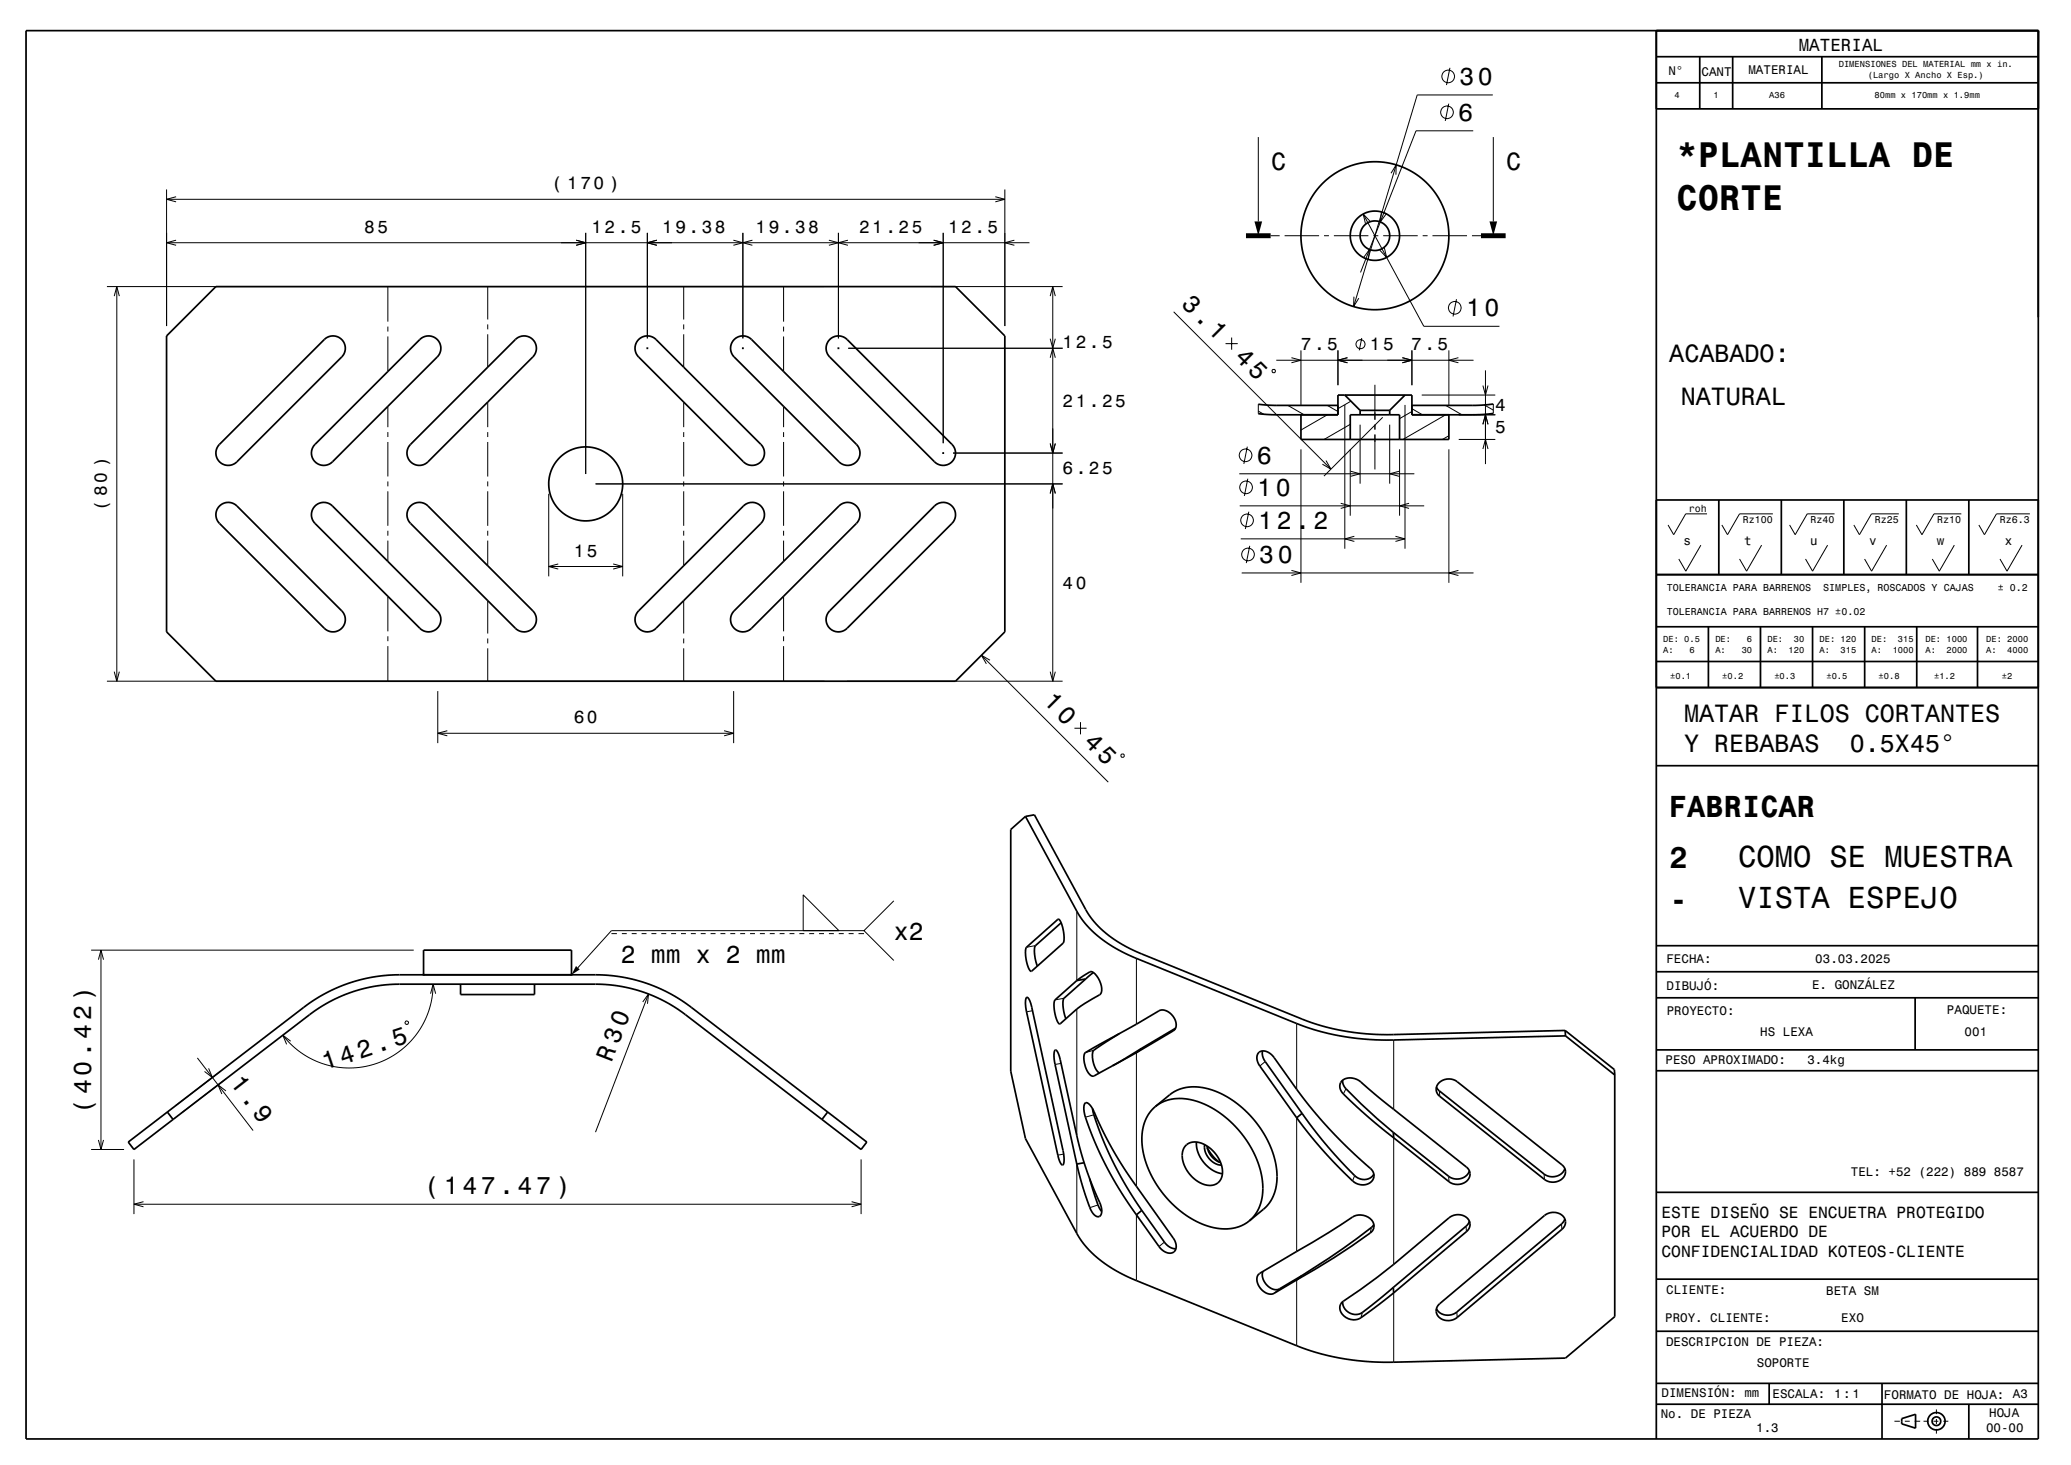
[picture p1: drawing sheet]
<svg xmlns="http://www.w3.org/2000/svg" width="420mm" height="297mm" viewBox="0 0 420 297" stroke-linecap="round" stroke-linejoin="round" font-family="sans-serif">
<g fill="none" stroke="#000" stroke-width=".2">
<path d="M294 13.7l-.7 3.5M302.8 19.2h-15.4l-12.9 43M33.8 38.4v27.7M35.7 39.9l-1.9 .5 1.9 .5M201.9 39.9l1.9 .5-1.9 .5M203.8 38.4v27.7M255.2 27.8v17.1M282.1 35.1l1.1-1.7-.1 2M293.8 21l-.7 3.5M298.8 26.5h-11.6l-11.3 28.7M302.8 27.8v17.1M21.7 58.1h145.5"/>
<path d="M23.7 58.1v80M33.8 49.2h175M33.8 40.4h170M35.7 48.7l-1.9 .5 1.9 .5M78.7 58.1v7.1M98.9 58.1v6.7M116.9 48.7l1.9 .5-1.9 .5M118.8 47.2v48.9M131.3 47.2v21.4M133.2 48.7l-1.9 .5 1.9 .5M138.7 58.1v6.7M148.7 48.7l2 .5-2 .5"/>
<path d="M150.7 47.2v21.4M152.6 48.7l-1.9 .5 1.9 .5M158.9 58.1v7.1M168.1 48.7l1.9 .5-1.9 .5M170 47.2v21.4M172 48.7l-2 .5 2 .5M188.8 58.1h26.7M189.3 48.7l2 .5-2 .5M191.3 47.2v42.6M205.7 48.7l-1.9 .5 1.9 .5M213.5 58.1v80M257.7 47.8h1.8"/>
<path d="M260.5 47.8h7M268.5 47.8h1M270.5 47.8h7M276.5 43.4l12.2 22.8h15.4M276.6 52.2l1.1-1.6-.2 2M277.8 44.8l-1.3-1.4 .4 1.9M278.5 47.8h1M280.2 43l-.3 2 1.2-1.6M280.5 47.8h7M280.7 50.2l.5 2-1.4-1.5M288.5 47.8h1M290.5 47.8h7"/>
<path d="M298.5 47.8h1.8M23.2 60l.5-1.9 .5 1.9M78.7 66.2v1M78.7 68.2v7.1M98.9 65.8v1M98.9 67.8v6.6M138.7 65.8v1M138.7 67.8v6.6M158.9 66.2v1M158.9 68.2v7.1M172 70.6h43.5M213 72.5l.5-1.9 .5 1.9"/>
<path d="M213 68.7l.5 1.9 .5-1.9M213 60l.5-1.9 .5 1.9M238 63.2l31.9 31.9M248.5 69.7h2.5M249.8 68.4v2.5M258.1 74.9h.4l.1 .2v.3l-.1 .2h-.4l-.1-.2v-.3zM258.8 73h40M261.9 72.5l1.9 .5-1.9 .5M263.8 71v11.1M271.3 71v7.1M273.3 72.5l-2 .5 2 .5M274.6 60.2l-.1 2 1.1-1.7"/>
<path d="M276.2 68.5l-.5 2.5M278.8 78v7.1M284.4 72.5l1.9 .5-1.9 .5M286.3 71v7.1M293.8 71v11.1M295.4 60.7l-.7 3.5M295.8 72.5l-2 .5 2 .5M300.7 78.2l.6 1.9 .5-1.9M301.3 75.1v19M78.7 82.4v4.2M78.7 87.6v1M78.7 89.6v7"/>
<path d="M78.7 97.6v1M78.7 99.6v7M98.9 81.5v5.1M98.9 87.6v1M98.9 89.6v7M98.9 97.6v1M98.9 99.6v7M120.8 98.1h94.7M138.7 81.5v5.1M138.7 87.6v1M138.7 89.6v7M138.7 97.6v1"/>
<path d="M138.7 99.6v7M158.9 82.4v4.2M158.9 87.6v1M158.9 89.6v7M158.9 97.6v1M158.9 99.6v7M193.3 91.8h22.2M213 89.9l.5 1.9 .5-1.9M251.3 96.1h35.5M253 90.6l-.7 3.5M253.1 97l-.7 3.5M255.2 83.3l1.1 .7"/>
<path d="M255.2 82v1.9M261.2 82.2l3.3 1.9M263.8 91.1v27.1M268.9 93.4l1 1.7-1.7-1M269.2 84.1l-5.4 3.1M269.2 82.2l2.1 1.2M272.7 82.1v29.1M273.8 86l-5.3 3.1M273.8 91.1v13.4M273.9 95.5l1.9 .6-1.9 .5M274 81.3l-2.7 1.6M275.8 86.1v12"/>
<path d="M278.8 86.1v1M278.8 88.1v7.1M280.4 84.6l-11.9 11.9M281.8 86.1v12M283.8 95.5l-2 .6 2 .5M283.8 91.1v13.4M284.9 82.1v29.1M286.3 83.4l-2.5 1.5M286.3 82.9l2.2 1.2M288.3 80.1h15M293.2 84.1l-8.7 5M293.2 82.2l3.3 1.9"/>
<path d="M293.8 88.3l-1.3 .8M293.8 91.1v27.1M295.8 84.1h7.5M295.8 89.1h7.5M300.7 86l.6-1.9 .5 1.9M300.7 91l.6-1.9 .5 1.9M301 82.1l1.8 1M302.8 81.9v1.9M78.7 107.6v1M78.7 109.6v4.2M98.9 107.6v1M98.9 109.6v5.1"/>
<path d="M111.3 100.1v16.7M111.3 114.8h15M113.2 114.3l-1.9 .5 1.9 .6M124.4 114.3l1.9 .5-1.9 .6M126.3 100.1v16.7M138.7 107.6v1M138.7 109.6v5.1M158.9 107.6v1M158.9 109.6v4.2M213 100l.5-1.9 .5 1.9M251.4 102.5h37.4M251.6 109.2h33.3"/>
<path d="M251.8 116.2h47M253.3 103.7l-.7 3.5M253.4 110.7l-.6 3.5M261.9 115.6l1.9 .6-1.9 .5M271.9 102l1.9 .5-1.9 .6M274.7 108.7l-2 .5 2 .6M283 108.7l1.9 .5-1.9 .6M285.8 102l-2 .5 2 .6M295.8 115.6l-2 .6 2 .5M344.9 110.5l-3 5.3-1.4-2.5M346.2 104.2h-4.3l-2.5 4.2-1.1-2M357.3 110.5l-3.1 5.3-1.4-2.5"/>
<path d="M359.5 104.2h-6.7l-2.5 4.2-1.1-2M370.6 110.5l-3 5.3-1.4-2.5M372.1 104.2h-5.6l-2.4 4.2-1.2-2M382.6 110.5l-3 5.3-1.5-2.5M385.1 104.2h-5.6l-2.4 4.2-1.1-2M396.3 110.5l-3 5.3-1.4-2.5M397.8 104.2h-5.6l-2.4 4.2-1.2-2M410.1 110.5l-3.1 5.3-1.4-2.5M411.7 104.2h-6.8l-2.4 4.2-1.2-2M21.7 138.1h145.5M23.2 136.2l.5 1.9 .5-1.9M78.7 120.9v7.1"/>
<path d="M78.7 129v1M78.7 131v7.1M98.9 121.8v6.6M98.9 129.4v1M98.9 131.4v6.7M138.7 121.8v6.6M138.7 129.4v1M138.7 131.4v6.7M158.9 120.9v7.1M158.9 129v1M158.9 131v7.1M171.8 138.1h43.7"/>
<path d="M199 132.8l25.8 25.8M200.8 133.8l-1.8-1 1 1.8M213 136.2l.5 1.9 .5-1.9M88.8 140.1v10.6M88.8 148.7h60M90.7 148.1l-1.9 .6 1.9 .5M146.9 148.1l1.9 .6-1.9 .5M148.8 140.1v10.6M217.9 147.6h2.5M219.1 146.4v2.5M227.5 152.9h.3l.2 .1v.4l-.2 .1h-.3l-.2-.1v-.4zM18.5 192.6h65.4"/>
<path d="M20 194.6l.5-2 .5 2M20.5 192.6v40.4M87.8 199.5l-.2 2.8-.7 2.6-1 2.6-1.4 2.1-1.8 2.1-1.9 1.6-2.3 1.4-2.3 1-2.7 .6-2.7 .2-2.5-.2-2.5-.5-2.3-.9-2.4-1.4-1.9-1.6-1.8-2M124 189.3h1.1M126.1 189.3h1M128.1 189.3h1M130.1 189.3h1M132.1 189.3h1M134.1 189.3h1M136.1 189.3h1M138.1 189.3h1M140.1 189.3h1"/>
<path d="M142.1 189.3h1M144.1 189.3h1M146.1 189.3h1M148.1 189.3h1M150.1 189.3h1M152.1 189.3h1M154.1 189.3h1M156.1 189.3h1M158.1 189.3h1M160.1 189.3h1M162.1 189.3h1M162.9 181.4l7.2 7.3h-7.2z"/>
<path d="M164.1 189.3h1M166.1 189.3h1M168.1 189.3h1M170.1 189.3h1M172.1 189.3h1M174.1 189.3h1.1M175.2 188.7h-51.2l-6.8 7.5M181.3 182.6l-6.1 6.1 6.1 6M210 191.7l-1.8 .3M214.7 186.4h-.2M218.4 184.7v14.1M221.2 197h-.2"/>
<path d="M230.5 194.3v13.3M40 214.5l11.3 14.7M42.3 216.6l.8 1.8-1.6-1.2M44.7 217.2l-9.1 7M45.8 218.7l-9 7M58.9 211.1l-1.5-1.2 .7 1.8M82.3 207h.2l.3 .1 .1 .2-.2 .3-.2 .1-.3-.1-.1-.3zM87.3 201.5l.5-2 .6 2M130.3 203.1l1.2-1.6-.2 2M131.5 201.5l-10.7 28M209.4 204.9l-1.2 .2M215.2 215.6l-1.2 .2"/>
<path d="M215.8 202.4l-1.8 .3M218.4 204.6v25.6M221.8 212.9l-1.7 .5M230.5 213.4v27.1M238.2 208.8l-.3 .2M256.6 215.2l-1.1 .9M263 207.5v13.3M282.6 210.8v14.1M18.5 233h6.7M20 231.1l.5 1.9 .5-1.9M27.2 235v11.1M45.8 221.2l-1.6-1.3 .8 1.9"/>
<path d="M174.6 235v11.1M215.7 234l-1.2 .2M218.4 236v14.1M221.8 226l-1.7 .5M263 226.6v27.1M273 220.7l-.6 1.1M274.7 238.3l-.4 1.1M282.6 230.7v25.6M291.9 221.2l.1 1.1M293.8 238.5l.1 1.1M313.1 238l.1 1.1M27.2 244.1h147.4"/>
<path d="M29.1 243.6l-1.9 .5 1.9 .6M172.7 243.6l1.9 .5-1.9 .6M222.7 244.3l-1.7 .5M230.5 246.3v13.3M236.1 251.8l-1.1 .9M263 259.5v13.3M278.1 248.9l-.2 1.1M297.3 248.6l.1 1.1M316.7 248.1l.1 1.1M259.5 261.3l-1.1 .9M276.3 266.1l-.3 1.1M282.6 262.1v14.1"/>
<path d="M295.4 266l.1 1.1M384.2 288.1h1.1M386.3 288.1h1M388.3 288.1h1.1M390.1 288.1h1M392.1 288.1h1M392.7 285.7v1M392.7 287.7v1M392.7 289.7v.9M394.1 288.1h1"/>
<circle cx="293.7" cy="15.5" r="1.28"/>
<circle cx="293.5" cy="22.8" r="1.28"/>
<circle cx="275.9" cy="69.8" r=".92"/>
<circle cx="295" cy="62.4" r="1.28"/>
<circle cx="252.6" cy="92.3" r="1.28"/>
<circle cx="252.7" cy="98.8" r="1.28"/>
<circle cx="252.9" cy="105.5" r="1.28"/>
<circle cx="253.1" cy="112.4" r="1.28"/>
</g>
<g fill="none" stroke="#000" stroke-width=".35">
<path d="M335.9 6.2v285.5M335.9 16.8h77.5M335.9 11.5h77.5M344.7 11.5v10.6M351.4 11.5v10.6M369.5 11.5v10.6M413.4 6.2v285.5h-408.1v-285.5h408.1v5.3M413.4 11.5v10.6h-77.5M43.8 58.1h150l10 10v60l-10 10h-150l-10-10v-60zM65.8 68.8a2.5 2.5 0 0 1 3.5 0 2.5 2.5 0 0 1 0 3.6l-21.2 21.2a2.5 2.5 0 0 1-3.6 0 2.5 2.5 0 0 1 0-3.5zM85.1 68.8a2.5 2.5 0 0 1 3.6 0 2.5 2.5 0 0 1 0 3.6l-21.3 21.2a2.5 2.5 0 0 1-3.5 0 2.5 2.5 0 0 1 0-3.5zM104.5 68.8a2.5 2.5 0 0 1 3.6 0 2.5 2.5 0 0 1 0 3.6l-21.3 21.2a2.5 2.5 0 0 1-3.5 0 2.5 2.5 0 0 1 0-3.5z"/>
<path d="M129.5 68.9a2.5 2.5 0 0 1 3.6-.1l21.2 21.3a2.5 2.5 0 0 1 0 3.5 2.5 2.5 0 0 1-3.5 0l-21.3-21.2a2.5 2.5 0 0 1 0-3.5zM148.8 68.9a2.5 2.5 0 0 1 3.6-.1l21.3 21.3a2.5 2.5 0 0 1 0 3.5 2.5 2.5 0 0 1-3.6 0l-21.2-21.2a2.5 2.5 0 0 1-.1-3.5zM168.2 68.9a2.5 2.5 0 0 1 3.6-.1l21.3 21.3a2.5 2.5 0 0 1 0 3.5 2.5 2.5 0 0 1-3.6 0l-21.2-21.2a2.5 2.5 0 0 1-.1-3.5zM255.2 82l3.2 .2h12.9M263.8 84.1v5h30v-5M272.7 80.1l3.1 3.1M273.8 89.1v-5h10v5M275.8 83.2v.9M275.8 83.2h6M281.8 83.2v.9M284.9 80.1l-3.1 3.1M302.8 83.8l-3.6 .3h-12.9v-4h-15v4h-12.4l-3.7-.2"/>
<path d="M302.8 81.9l-3.6 .3h-12.9M44.5 102.6a2.5 2.5 0 0 1 3.6 0l21.2 21.2a2.5 2.5 0 0 1 0 3.6 2.5 2.5 0 0 1-3.5 0l-21.3-21.3a2.5 2.5 0 0 1 0-3.5zM63.8 102.6a2.5 2.5 0 0 1 3.6 0l21.3 21.2a2.5 2.5 0 0 1 0 3.6 2.5 2.5 0 0 1-3.6 0l-21.2-21.3a2.5 2.5 0 0 1-.1-3.5zM83.2 102.6a2.5 2.5 0 0 1 3.6 0l21.3 21.2a2.5 2.5 0 0 1-.1 3.6 2.5 2.5 0 0 1-3.5 0l-21.2-21.3a2.5 2.5 0 0 1-.1-3.5zM335.9 116.5h77.5M335.9 101.4h77.5M348.6 101.4v15.1M361.3 101.4v15.1M373.9 101.4v15.1M386.6 101.4v15.1M399.3 101.4v15.1M129.5 123.8l21.3-21.2a2.5 2.5 0 0 1 3.5 0 2.5 2.5 0 0 1 0 3.5l-21.2 21.3a2.5 2.5 0 0 1-3.6 0 2.5 2.5 0 0 1 0-3.6z"/>
<path d="M148.9 123.8l21.2-21.2a2.5 2.5 0 0 1 3.6 0 2.5 2.5 0 0 1 0 3.5l-21.3 21.3a2.5 2.5 0 0 1-3.5 0 2.5 2.5 0 0 1 0-3.6zM168.3 123.8l21.2-21.2a2.5 2.5 0 0 1 3.6 0 2.5 2.5 0 0 1 0 3.5l-21.3 21.3a2.5 2.5 0 0 1-3.5 0 2.5 2.5 0 0 1 0-3.6zM335.9 139.4h77.5M335.9 127.1h77.5M335.9 134.1h77.5M346.5 127.1v12.3M357 127.1v12.3M367.6 127.1v12.3M378.2 127.1v12.3M388.7 127.1v12.3M401 127.1v12.3M335.9 155.2h77.5"/>
<path d="M208 165.5l10.8 19.9 1.9 2.5 2.8 2.6 2.8 1.8 3.3 1.6 33.4 13.6 3.8 1.3 3.9 1 4.1 .7 4 .3h3.7l35-.8M208 165.5l-3 2.7v49l3 13.6 10.5 19.4 1.1 1.7 1.6 1.8 2.3 2.1 2.8 1.8 3.3 1.6 34 13.9 4.1 1.3 4 .9 4.6 .6 4.5 .3 36.7-.9 10-8.4v-49M208 165.5l1.8-.3 10.8 19.9 1.8 2.4 2.6 2.3 2.6 1.7 3.4 1.7 33.3 13.5 3.4 1.2 3.7 .9 3.6 .6 4.4 .3 38-.8M85.9 197.6v-5h30v5M93.4 199.5v2.1h15v-2.1M208.2 192l6.4-5.7a4.1 4.1 0 0 1 1.2 3.2v1l-.2 .7-6.4 5.7a3.8 3.8 0 0 1-1.2-2.9v-1.3zM215.2 187.1l-5.2 4.6a6.3 6.3 0 0 0 .4 4.2M220.2 198.5l-4.4 3.9a6.4 6.4 0 0 0 .4 4.1M220.2 198.5l-1.8 .3M221.7 197.2l-1.5 1.3M335.9 191.7h77.5M335.9 197h77.5"/>
<path d="M208.2 202.3a.44 .44 0 0 1 .6 .4l.4 1.5 6.4 29a3.8 3.8 0 0 1-.1 3l-.5-.6-.4-1.2-6.4-29.3a5 5 0 0 1 0-2.8zM213.9 212.9a.44 .44 0 0 1 .7 .5l.4 1.5 4.1 18.1 1.5 4.8 1.8 4.5a8.6 8.6 0 0 1 1 3.6 .84 .84 0 0 1-.7 .8 .84 .84 0 0 1-.9-.5l-.6-1-.4-1.1-1.8-5.7-5-22.6a5 5 0 0 1-.1-2.9zM214 202.7l4.4-3.9 2.6-1.8a1.27 1.27 0 0 1 1.4 .9 3.9 3.9 0 0 1 .9 3.5l-1.7 1.1a26.6 26.6 0 0 0-6.6 5l-.1 .1a3.9 3.9 0 0 1-1.1-2.9v-1.3zM227 209.6l-5.2 3.4a4.6 4.6 0 0 0 1.2 4.5M230.5 213.4l7.4-4.4a2.1 2.1 0 0 0-.2-3.2l-.5-.5a1.97 1.97 0 0 0-2.2-.4l-14.9 8.5a3.4 3.4 0 0 0 .2 3.2 1.74 1.74 0 0 0 1.5 1.6l3.8-2.1M230.5 213.4l-4.9 2.7M231.6 212.5l-6 3.6M231.6 212.5l-1.1 .9M238.4 208.5l-6.8 4M255.2 213.4a2.19 2.19 0 0 1 3.2 1l5 7 3.6 4.6 4.5 4.9 5 4.8a7.1 7.1 0 0 1 2.1 2.2 2.06 2.06 0 0 1-2.7 2.3 6.4 6.4 0 0 1-2.8-2l-4.3-4.4-3.9-4.6-9.7-13.7a1.98 1.98 0 0 1 0-2.1zM256 213.1l.1 1 .3 .8 7.7 10.8M272.2 219.1a3.4 3.4 0 0 1 4.5 .9l3.9 3.2 16.8 13.4a1.92 1.92 0 0 1 .6 2 1.92 1.92 0 0 1-1.6 1.4 2.9 2.9 0 0 1-2.5-.4l-14.4-11.4-6.2-5.6a5 5 0 0 1-1.6-2.2l.1-.7z"/>
<path d="M272.3 219l.1 .8 .4 .8a105.3 105.3 0 0 0 9.8 9M291.8 219.6a2.89 2.89 0 0 1 3.7-.3l21.3 16.8a1.92 1.92 0 0 1 .6 2.1 1.92 1.92 0 0 1-1.6 1.3 2.88 2.88 0 0 1-2.6-.4l-21.2-16.8a1.77 1.77 0 0 1-.2-2.7zM317.4 208.9l10 7.9 .1 1.1M317.4 208.9l.1 1.1M317.5 210l10 7.9M335.9 202.3h77.5M335.9 217.1h77.5M335.9 212.8h77.5M388.4 202.3v10.5M33.9 225.4l1.2 1.5M167.9 225.4l-28.7-21.9-4.3-2.6-4.4-1.8-4.4-1-4.5-.5h-40.8l-4.5 .4-4.2 .9-3.7 1.3-4.2 2.2-2.5 1.7-35.7 27.4 1.2 1.5 7.9-6.1M167.9 225.4l7.9 6.1-1.2 1.5-36.4-27.9-4-2.4-2.1-.9-2.8-1-4.2-1-3.7-.3h-40.6l-4 .3-3.9 .8-4 1.5-3.3 1.7-2.8 1.9-27.7 21.2"/>
<path d="M167.9 225.4l-1.2 1.5M219.9 235.7l-1.5 .3M220 223.7l.1-.1a.81 .81 0 0 1 1.1 .6l3.4 6.9 2.8 4.9 2.3 3.5 8.2 11.5a1.96 1.96 0 0 1-.1 2.9 2.49 2.49 0 0 1-2.8-1.2l-6.2-8.7-2.8-4.6-3-5.7-2.4-5.8a8.4 8.4 0 0 1-.7-4zM221 239l1 3.3a10.3 10.3 0 0 0 1.4 3.3M221.6 224.8l.2 1.2 1.2 3.3 2.5 5.8 2.9 5.4 3.2 4.9M234.3 224.3l-1.3 1.5-.9 1.9-.5 2v2.5l.5 2.4 .9 2.6 1.3 2.6 1.8 2.4 2 2.2 2.3 1.9 2.2 1.3 2.4 1 2.4 .5h2.3l1.8-.5 1.9-1.1M234.3 224.3l1.7-1 1.8-.5 2.1-.1 2.6 .5 2.4 1 2.2 1.2 2.1 1.7 2.3 2.3 1.7 2.4 1.3 2.4 1 2.6 .5 2.6 .1 2.3-.5 2.4-.9 1.9-1.3 1.5M234.3 224.3l3.4-2.7 1.3-.7 2.2-.5 2.5 .1 2.9 .7 2.8 1.5 2.7 2 2.4 2.6 2.1 3 1.3 2.9 .9 3 .2 2.9-.5 2.7-.9 1.9-1.2 1.3-3 2.5M240.5 232.2a3.7 3.7 0 0 1 4.8 .5 5.8 5.8 0 0 1 2.3 6.3 2.84 2.84 0 0 1-4 .9 6.3 6.3 0 0 1-3.7-6.7zM242.6 231.5a6.6 6.6 0 0 0 5.3 6.4M244.3 232.1a3.8 3.8 0 0 0 3.4 4.1M244.8 232.3a4.1 4.1 0 0 0 2.7 3.4"/>
<path d="M244.8 232.7a9 9 0 0 0 2.4 2.9M264.1 225.7l4 5.3 5.3 6a7.7 7.7 0 0 0 2.6 2.1 2.28 2.28 0 0 0 2.6-1.1M264.1 225.7l-1.1 .9M282.6 229.6l11.2 8.9a2.74 2.74 0 0 0 4.2-1.1M282.6 229.6v1.1M291.3 220.4l.6 .8 21.2 16.8a2.74 2.74 0 0 0 4.3-1.1M231.6 245.4l4.9 6.8 .9 .7 1.1 .3M231.6 245.4l-1.1 .9M255.2 258.3l14.3-8.4 4.8-3.2a2.94 2.94 0 0 1 4.3 1.7 1.72 1.72 0 0 1-.7 1.6 212.7 212.7 0 0 1-19.7 12.3 2.93 2.93 0 0 1-3.1-3.8zM256.1 257.8a2.98 2.98 0 0 0 3.2 3.6l4.8-2.8M264.1 258.6l-1.1 .9M278.6 248.2l-.5 .7a152.1 152.1 0 0 1-14 9.7"/>
<path d="M298 247.6l-.7 1-14.7 12.4M317.4 247.1l-.7 1-21.3 17.9a2.75 2.75 0 0 1-4.1-.7M335.9 259.3h77.5M335.9 241.7h77.5M272.2 263.9a133.6 133.6 0 0 0 10.4-7.6l11.3-9.4a2.57 2.57 0 0 1 4.2 1.3 1.91 1.91 0 0 1-.7 1.5l-14.8 12.5-5.8 4.4a2.89 2.89 0 0 1-3.1 .8 2.89 2.89 0 0 1-2-2.5l.2-.5zM282.6 261v1.1M282.6 261l-5.5 4.5a2.69 2.69 0 0 1-3 .9 2.69 2.69 0 0 1-1.8-2.5M291.8 264.4l21.4-18a2.57 2.57 0 0 1 4.3 1.3 1.93 1.93 0 0 1-.7 1.5l-21.3 17.9a2.56 2.56 0 0 1-4.2-1.3l.1-.6zM335.9 269.9h77.5M335.9 284.7h77.5M335.9 280.5h77.5M358.8 280.5v4.2"/>
<path d="M381.7 280.5v11.2M385.7 287.6l2.8-.9v2.8l-2.8-.8zM399.3 284.7v7"/>
<circle cx="278.8" cy="47.8" r="5"/>
<circle cx="278.8" cy="47.8" r="15"/>
<circle cx="278.8" cy="47.8" r="3"/>
<circle cx="118.8" cy="98.1" r="7.5"/>
<circle cx="392.7" cy="288.1" r="1.76"/>
<circle cx="392.7" cy="288.1" r=".88"/>
</g>
<g fill="#000">
<path d="M254.4 44.9h1.6l-.8 2.9z" fill-rule="evenodd"/>
<path d="M302.1 44.9h1.5l-.8 2.9z" fill-rule="evenodd"/>
<path d="M131.1 70.4h.4v.4h-.4z" fill-rule="evenodd"/>
<path d="M150.5 70.4h.3v.4h-.3z" fill-rule="evenodd"/>
<path d="M169.8 70.4h.4v.4h-.4z" fill-rule="evenodd"/>
<path d="M191.1 91.7h.4v.3h-.4z" fill-rule="evenodd"/>
<path d="M85.7 197.4h.4v.4h-.4z" fill-rule="evenodd"/>
<path d="M115.7 197.4h.4v.4h-.4z" fill-rule="evenodd"/>
<path d="M116.8 195.8l.8 .7-1.7 1.1z" fill-rule="evenodd"/>
</g>
<path d="M252.7 47.8h5M300.3 47.8h5" fill="none" stroke="#000" stroke-width="1" stroke-linecap="butt"/>
<g font-size="7.2">
<text x="340" y="33.9">*PLANTILLA DE</text>
<text x="340" y="42.6">CORTE</text>
</g>
<g font-size="6.2">
<text x="338.5" y="165.6">FABRICAR</text>
<text x="338.6" y="176">2</text>
<text x="352.5" y="175.8">COMO SE MUESTRA</text>
<text x="338.6" y="184.4">-</text>
<text x="352.5" y="184.2">VISTA ESPEJO</text>
</g>
<g font-size="5.1">
<text x="239.4" y="61.8" transform="rotate(45 239.4 61.8)">3.1</text>
<text x="250.2" y="72.6" transform="rotate(45 250.2 72.6)">45</text>
<text x="338.5" y="73.5">ACABADO:</text>
<text x="340.8" y="82.2">NATURAL</text>
<text x="211.4" y="142.4" transform="rotate(45 211.4 142.4)">10</text>
<text x="341.5" y="146.4">MATAR FILOS CORTANTES</text>
<text x="219.6" y="150.6" transform="rotate(45 219.6 150.6)">45</text>
<text x="341.5" y="152.5">Y REBABAS</text>
<text x="375.1" y="152.5">0.5X45°</text>
<text x="65.9" y="217" transform="rotate(-19 65.9 217)">142.5</text>
</g>
<g font-size="5">
<text x="296" y="17.2">30</text>
<text x="295.7" y="24.5">6</text>
<text x="257.8" y="34.5">C</text>
<text x="305.5" y="34.5">C</text>
<text x="297.3" y="64.2">10</text>
<text x="254.9" y="94.1">6</text>
<text x="255" y="100.5">10</text>
<text x="255.2" y="107.2">12.2</text>
<text x="255.4" y="114.2">30</text>
<text x="181.3" y="190.5">x2</text>
<text x="125.9" y="195.3">2 mm x 2 mm</text>
<text x="124" y="215.6" transform="rotate(-69 124 215.6)">R 30</text>
<text x="46.5" y="219.6" transform="rotate(52 46.5 219.6)">1.9</text>
<text x="18.5" y="225.9" transform="rotate(-90 18.5 225.9)">( 40.42 )</text>
<text x="86" y="242.1">( 147.47 )</text>
</g>
<g font-size="3.6">
<text x="364.8" y="10.3">MATERIAL</text>
<text x="111.9" y="38.4">( 170 )</text>
<text x="73.9" y="47.2">85</text>
<text x="119.9" y="47.2">12.5</text>
<text x="134.3" y="47.2">19.38</text>
<text x="153.2" y="47.2">19.38</text>
<text x="174.2" y="47.2">21.25</text>
<text x="192.3" y="47.2">12.5</text>
<text x="215.5" y="70.6">12.5</text>
<text x="263.8" y="71">7.5</text>
<text x="277.8" y="71">15</text>
<text x="286.2" y="71">7.5</text>
<text x="215.5" y="82.5">21.25</text>
<text x="303.3" y="83.3">4</text>
<text x="303.3" y="87.8">5</text>
<text x="215.5" y="96">6.25</text>
<text x="21.7" y="103.7" transform="rotate(-90 21.7 103.7)">( 80 )</text>
<text x="116.4" y="112.8">15</text>
<text x="215.5" y="119.4">40</text>
<text x="116.4" y="146.7">60</text>
</g>
<g font-size="3.3">
<text x="337" y="246.8">ESTE DISEÑO SE ENCUETRA PROTEGIDO</text>
<text x="337" y="250.8">POR EL ACUERDO DE</text>
<text x="337" y="254.7">CONFIDENCIALIDAD KOTEOS-CLIENTE</text>
</g>
<g font-size="2.5">
<text x="338.3" y="15.2">N°</text>
<text x="345.1" y="15.4">CANT</text>
<text x="354.6" y="15">MATERIAL</text>
<text x="341.4" y="110.5">s</text>
<text x="353.7" y="110.5">t</text>
<text x="367.1" y="110.5">u</text>
<text x="379.1" y="110.5">v</text>
<text x="392.8" y="110.5">w</text>
<text x="406.6" y="110.5">x</text>
<text x="338" y="195.2">FECHA:</text>
<text x="368.1" y="195.2">03.03.2025</text>
<text x="338" y="200.7">DIBUJÓ:</text>
<text x="367.5" y="200.5">E. GONZÁLEZ</text>
<text x="338" y="205.8">PROYECTO:</text>
<text x="394.9" y="205.6">PAQUETE:</text>
<text x="337.8" y="215.7">PESO APROXIMADO:</text>
<text x="357" y="210">HS LEXA</text>
<text x="366.5" y="215.8">3.4kg</text>
<text x="398.4" y="210">001</text>
<text x="375.4" y="238.4">TEL: +52 (222) 889 8587</text>
<text x="337.9" y="262.3">CLIENTE:</text>
<text x="370.4" y="262.5">BETA SM</text>
<text x="337.7" y="268">PROY. CLIENTE:</text>
<text x="373.4" y="267.9">EXO</text>
<text x="337.9" y="272.9">DESCRIPCION DE PIEZA:</text>
<text x="356.3" y="277.2">SOPORTE</text>
<text x="336.8" y="287.4">No. DE PIEZA</text>
<text x="337" y="283.3">DIMENSIÓN: mm</text>
<text x="359.5" y="283.4">ESCALA:</text>
<text x="372" y="283.4">1:1</text>
<text x="382.1" y="283.6">FORMATO DE HOJA: A3</text>
<text x="403.4" y="287.2">HOJA</text>
<text x="356.2" y="290.4">1.3</text>
<text x="402.8" y="290.4">00-00</text>
</g>
<g font-size="2">
<text x="342.5" y="103.8">roh</text>
<text x="353.4" y="106">Rz100</text>
<text x="367.2" y="106">Rz40</text>
<text x="380.2" y="106">Rz25</text>
<text x="392.9" y="106">Rz10</text>
<text x="405.5" y="106">Rz6.3</text>
<text x="338" y="119.9">TOLERANCIA PARA BARRENOS</text>
<text x="369.8" y="119.9">SIMPLES, ROSCADOS Y CAJAS</text>
<text x="405.2" y="119.9">± 0.2</text>
<text x="338" y="124.7">TOLERANCIA PARA BARRENOS H7 ±0.02</text>
</g>
<g font-size="1.8">
<text x="372.9" y="13.6">DIMENSIONES DEL MATERIAL mm x in.</text>
<text x="378.8" y="15.7">(Largo X Ancho X Esp.)</text>
<text x="339.6" y="19.9">4</text>
<text x="347.5" y="19.9">1</text>
<text x="358.8" y="19.9">A36</text>
<text x="380.2" y="19.8">80mm x 170mm x 1.9mm</text>
<text x="337.3" y="130.2">DE: 0.5</text>
<text x="347.9" y="130.2">DE:</text>
<text x="354.3" y="130.2">6</text>
<text x="358.4" y="130.2">DE:</text>
<text x="363.8" y="130.2">30</text>
<text x="369" y="130.2">DE: 120</text>
<text x="379.6" y="130.2">DE:</text>
<text x="384.9" y="130.2">315</text>
<text x="390.5" y="130.2">DE: 1000</text>
<text x="402.8" y="130.2">DE: 2000</text>
<text x="337.3" y="132.3">A:</text>
<text x="338.7" y="137.6">±0.1</text>
<text x="342.7" y="132.3">6</text>
<text x="347.9" y="132.3">A:</text>
<text x="349.3" y="137.6">±0.2</text>
<text x="353.2" y="132.3">30</text>
<text x="358.4" y="132.3">A:</text>
<text x="359.8" y="137.6">±0.3</text>
<text x="362.7" y="132.3">120</text>
<text x="369" y="132.3">A:</text>
<text x="370.4" y="137.6">±0.5</text>
<text x="373.3" y="132.3">315</text>
<text x="379.6" y="132.3">A:</text>
<text x="381" y="137.6">±0.8</text>
<text x="383.8" y="132.3">1000</text>
<text x="390.5" y="132.3">A:</text>
<text x="392.2" y="137.6">±1.2</text>
<text x="394.8" y="132.3">2000</text>
<text x="402.8" y="132.3">A:</text>
<text x="406" y="137.6">±2</text>
<text x="407.1" y="132.3">4000</text>
</g>
</svg>
